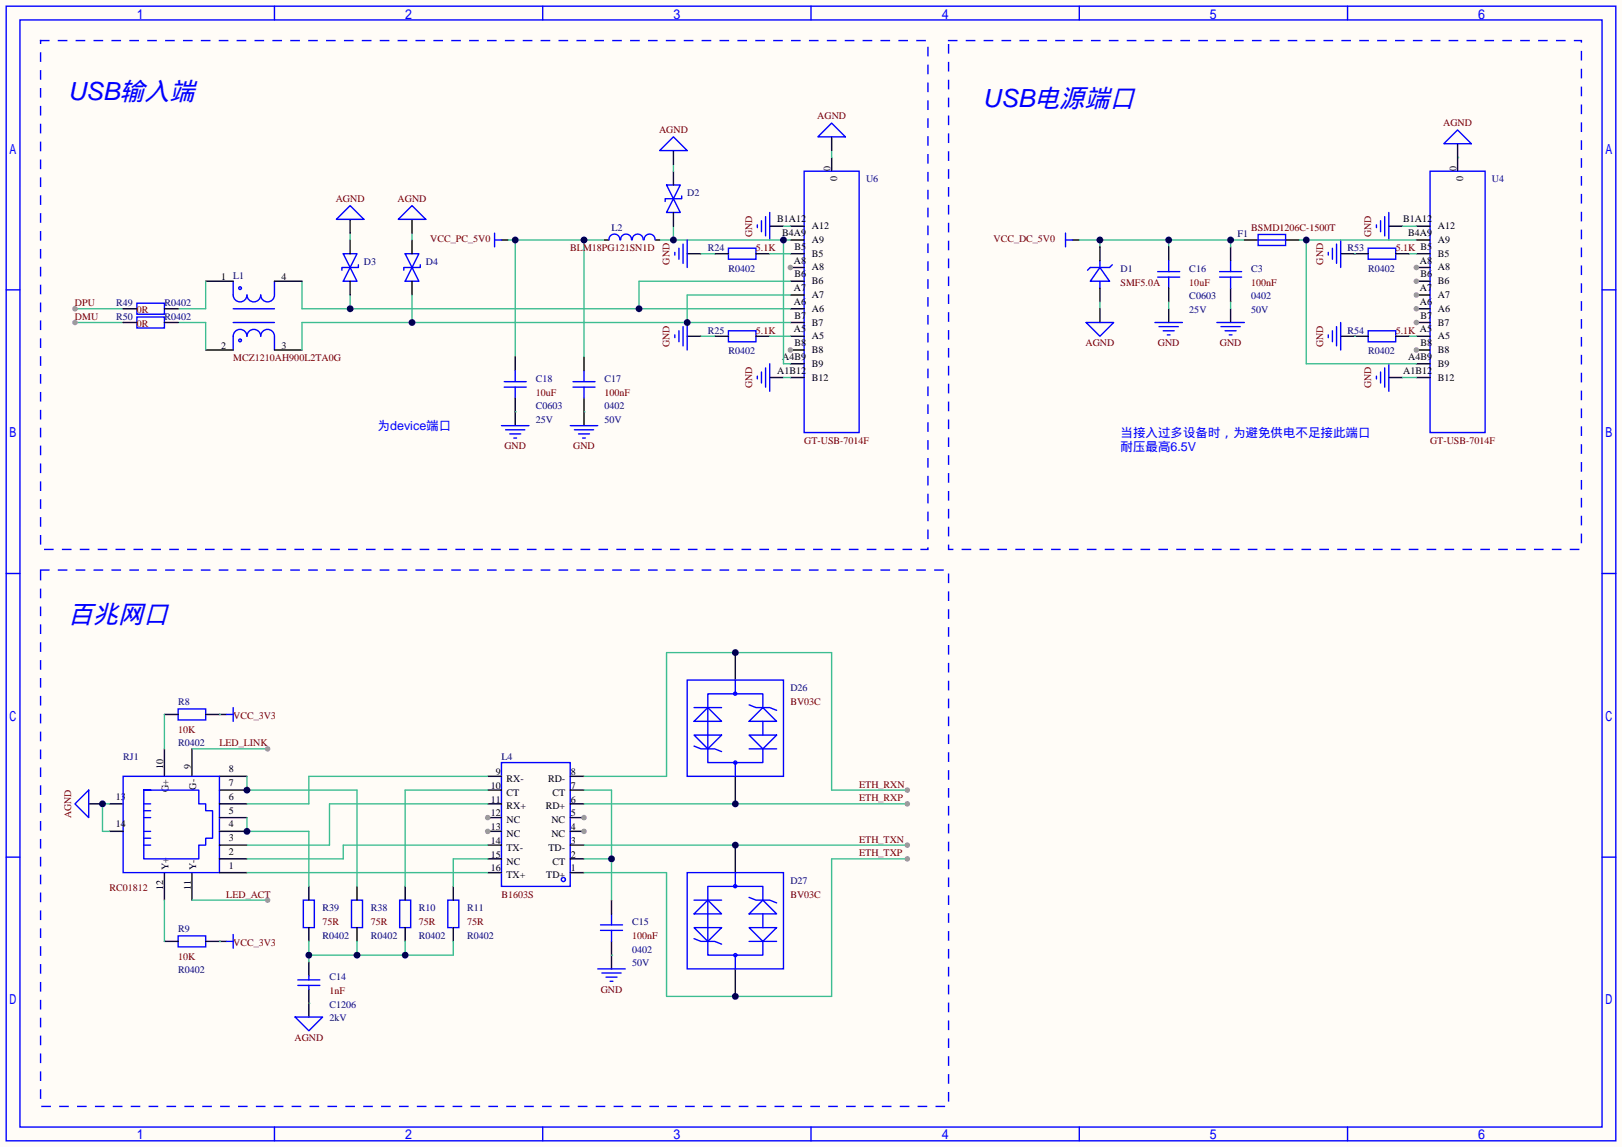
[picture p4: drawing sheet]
<svg xmlns="http://www.w3.org/2000/svg" width="299mm" height="212mm" viewBox="0 0 299 212" stroke-linecap="round" stroke-linejoin="round" font-family="sans-serif">
<path d="M0 0h299.5v211.8h-299.5z" fill="#fffcf7"/>
<g fill="none" stroke="#00f" stroke-width=".25">
<path d="M1.1 1.1h297.2v209.6h-297.2zM3.7 3.7h292.1v204.5h-292.1zM50.7 1.1v2.6M100.2 1.1v2.6M149.7 1.1v2.6M199.3 1.1v2.6M248.8 1.1v2.6M1.1 53.5h2.6M295.8 53.5h2.5M1.1 105.9h2.6M295.8 105.9h2.5M1.1 158.3h2.6"/>
<path d="M22.7 143.4h17.8v17.8h-17.8zM26.5 145.9v12.7h10.2v-2.5h1.3v-1.3h1.2v-5.1h-1.2v-1.2h-1.3v-2.6h-10.2h1.3M26.5 148.5h1.3M26.5 149.7h1.3M26.5 151h1.3M26.5 153.5h1.3M26.5 154.8h1.3M26.5 156.1h1.3M92.6 140.8h12.7v22.9h-12.7zM295.8 158.3h2.5M50.7 208.2v2.5M100.2 208.2v2.5"/>
<path d="M149.7 208.2v2.5M199.3 208.2v2.5M248.8 208.2v2.5"/>
<circle cx="104" cy="162.4" r=".38"/>
</g>
<g fill="none" stroke="#000" stroke-width=".25">
<path d="M30.4 138.3v5.1M35.4 138.3v5.1M20.2 148.5h2.5M20.2 153.5h2.5M40.5 148.5h5.1M40.5 143.4h5.1M40.5 145.9h5.1M40.5 158.6h5.1M40.5 156.1h5.1M40.5 153.5h5.1M40.5 151h5.1M105.3 158.6h2.5"/>
<path d="M105.3 156.1h2.5M105.3 153.5h2.5M30.4 161.2v5M35.4 161.2v5M40.5 161.2h5.1M105.3 161.2h2.5"/>
</g>
<circle cx="107.8" cy="153.5" r=".51" fill="#999"/>
<path d="M105.3 151h2.5" fill="none" stroke="#000" stroke-width=".25"/>
<circle cx="107.8" cy="151" r=".51" fill="#999"/>
<path d="M90 148.5h2.6M90 145.9h2.6M90 143.4h2.6M90 151h2.6M105.3 148.5h2.5M105.3 145.9h2.5M105.3 143.4h2.5" fill="none" stroke="#000" stroke-width=".25"/>
<circle cx="90" cy="151" r=".51" fill="#999"/>
<path d="M90 153.5h2.6" fill="none" stroke="#000" stroke-width=".25"/>
<circle cx="90" cy="153.5" r=".51" fill="#999"/>
<path d="M30.4 132h2.5M38 132h2.5M90 156.1h2.6M90 158.6h2.6M30.4 173.9h2.5M38 173.9h2.5M90 161.2h2.6" fill="none" stroke="#000" stroke-width=".25"/>
<path d="M30.4 132v6.3M20.2 148.5h-1.3v5h1.3M30.4 166.2v7.7M35.4 166.2h14" fill="none" stroke="#3dbd91" stroke-width=".25"/>
<path d="M32.9 130.9h5.1v2.1h-5.1zM32.9 172.8h5.1v2.1h-5.1z" fill="none" stroke="#00f" stroke-width=".25"/>
<circle cx="49.4" cy="166.2" r=".51" fill="#999"/>
<path d="M35.4 138.3h14" fill="none" stroke="#3dbd91" stroke-width=".25"/>
<circle cx="49.4" cy="138.3" r=".51" fill="#999"/>
<g fill="none" stroke="#000" stroke-width=".25">
<path d="M153.5 29.1v2.5M132 46.9h2.5M139.6 46.9h2.5M145.9 51.9h2.6M145.9 54.5h2.6M145.9 59.6h2.6M145.9 57h2.6M227.2 45.6v2.5M227.2 53.2v2.6M250.1 46.9h2.5M257.7 46.9h2.5M107.8 65.9v2.6"/>
<path d="M107.8 73.5v2.6M132 62.1h2.5M139.6 62.1h2.5M145.9 64.6h2.6M250.1 62.1h2.5M257.7 62.1h2.5M40.5 132h1.3M40.5 173.9h1.3M112.9 166.2v2.6M112.9 173.9v2.5"/>
</g>
<g fill="none" stroke="#00f" stroke-width=".25">
<path d="M148.5 31.6h10.1v48.3h-10.1zM134.5 45.8h5.1v2.1h-5.1zM225.2 51.2h4M225.2 50.2h4M227.2 48.1v2.1M227.2 51.2v2M252.6 45.8h5.1v2.1h-5.1zM105.8 71.5h4.1M105.8 70.5h4.1M107.8 68.5v2M107.8 71.5v2M134.5 61.1h5.1v2h-5.1z"/>
<path d="M252.6 61.1h5.1v2h-5.1zM41.8 132h1.3M43.1 130.7v2.5M41.8 173.9h1.3M43.1 172.6v2.5M110.9 171.8h4M110.9 170.8h4M112.9 168.8v2M112.9 171.8v2.1"/>
</g>
<path d="M40.5 132h.1M90 148.5h-29.2v7.6h-15.2M40.5 173.9h.1" fill="none" stroke="#3dbd91" stroke-width=".25"/>
<circle cx="145.9" cy="64.6" r=".51" fill="#999"/>
<path d="M145.9 41.8h2.6M145.9 44.3h2.6M145.9 46.9h2.6M145.9 49.4h2.6M145.9 62.1h2.6M145.9 67.2h2.6M145.9 69.7h2.6" fill="none" stroke="#000" stroke-width=".25"/>
<circle cx="145.9" cy="49.4" r=".51" fill="#999"/>
<path d="M269.1 29.1v2.5M261.5 51.9h2.5" fill="none" stroke="#000" stroke-width=".25"/>
<path d="M264 31.6h10.2v48.3h-10.2z" fill="none" stroke="#00f" stroke-width=".25"/>
<circle cx="261.5" cy="51.9" r=".51" fill="#999"/>
<path d="M261.5 54.5h2.5" fill="none" stroke="#000" stroke-width=".25"/>
<circle cx="261.5" cy="54.5" r=".51" fill="#999"/>
<path d="M261.5 59.6h2.5" fill="none" stroke="#000" stroke-width=".25"/>
<circle cx="261.5" cy="59.6" r=".51" fill="#999"/>
<path d="M261.5 57h2.5" fill="none" stroke="#000" stroke-width=".25"/>
<circle cx="261.5" cy="57" r=".51" fill="#999"/>
<path d="M261.5 64.6h2.5" fill="none" stroke="#000" stroke-width=".25"/>
<circle cx="261.5" cy="64.6" r=".51" fill="#999"/>
<path d="M261.5 41.8h2.5M261.5 44.3h2.5M261.5 46.9h2.5M261.5 49.4h2.5M261.5 62.1h2.5M261.5 67.2h2.5M261.5 69.7h2.5" fill="none" stroke="#000" stroke-width=".25"/>
<circle cx="261.5" cy="49.4" r=".51" fill="#999"/>
<path d="M92.6 44.3h1.3M142.1 41.8h2.6M142.1 69.7h2.6" fill="none" stroke="#000" stroke-width=".25"/>
<path d="M142.1 39.2v5.1M91.3 43.1v2.5M91.3 44.3h1.3M139.8 41.5v.5M140.6 40.8v2M141.4 40v3.6M139.8 69.5v.5M140.6 68.7v2M141.4 67.9v3.6M142.1 67.2v5.1" fill="none" stroke="#00f" stroke-width=".25"/>
<path d="M93.9 44.3h17.7M95.1 44.3v21.6M107.8 44.3v21.6M144.7 41.8h1.2M144.7 69.7h1.2" fill="none" stroke="#3dbd91" stroke-width=".25"/>
<g fill="#000080">
<circle cx="107.8" cy="44.3" r=".63"/>
<circle cx="95.1" cy="44.3" r=".63"/>
</g>
<path d="M121.8 44.3h24.1M124.3 41.8v2.5M144.7 44.3v22.9h1.2" fill="none" stroke="#3dbd91" stroke-width=".25"/>
<g fill="#000080">
<circle cx="144.7" cy="44.3" r=".63"/>
<circle cx="124.3" cy="44.3" r=".63"/>
</g>
<path d="M55.8 51.9v5.1h90.1M64.6 54.5v2.5M142.1 46.9h3.8M145.9 51.9h-27.9v5.1M142.1 62.1h3.8" fill="none" stroke="#3dbd91" stroke-width=".25"/>
<g fill="#000080">
<circle cx="64.6" cy="57" r=".63"/>
<circle cx="118" cy="57" r=".63"/>
</g>
<path d="M126.9 46.9h2.5M198 44.3h1.3M247.5 46.9h2.6M256.4 41.8h2.6M126.9 62.1h2.5M247.5 62.1h2.6M256.4 69.7h2.6" fill="none" stroke="#000" stroke-width=".25"/>
<g fill="none" stroke="#00f" stroke-width=".25">
<path d="M256.4 39.2v5.1M124.6 46.6v.5M125.3 45.8v2.1M126.1 45.1v3.5M126.9 44.3v5.1M126.9 59.6v5M196.7 43.1v2.5M196.7 44.3h1.3M245.2 46.6v.5M246 45.8v2.1M246.8 45.1v3.5M247.5 44.3v5.1"/>
<path d="M247.5 59.6v5M254.1 41.5v.5M254.9 40.8v2M255.7 40v3.6M124.6 61.8v.6M125.3 61.1v2M126.1 60.3v3.6M245.2 61.8v.6M246 61.1v2M246.8 60.3v3.6M254.1 69.5v.5M254.9 68.7v2"/>
<path d="M255.7 67.9v3.6M256.4 67.2v5.1"/>
</g>
<path d="M129.4 46.9h2.6M199.3 44.3h30.4M203.1 44.3v1.3M215.8 44.3v1.3M227.2 44.3v1.3M259 41.8h2.5M129.4 62.1h2.6M259 69.7h2.5" fill="none" stroke="#3dbd91" stroke-width=".25"/>
<g fill="#000080">
<circle cx="203.1" cy="44.3" r=".63"/>
<circle cx="215.8" cy="44.3" r=".63"/>
<circle cx="227.2" cy="44.3" r=".63"/>
</g>
<g fill="none" stroke="#00f" stroke-width=".25">
<path d="M123.1 34.2h2.5l-1.3 2.5zM124.3 36.7l1.3 2.5h-2.5zM125.9 36.2v.5h-3.1v.5M43.1 51.9v2.6a1.27 1.27 0 0 0 1.2 1.3 1.27 1.27 0 0 0 1.3-1.3 1.27 1.27 0 0 0 1.3 1.3 1.27 1.27 0 0 0 1.2-1.3 1.27 1.27 0 0 0 1.3 1.3 1.27 1.27 0 0 0 1.3-1.3v-2.6M43.1 59.6h7.6M43.1 57h7.6M63.4 46.9h2.5l-1.3 2.5zM64.6 49.4l1.3 2.5h-2.5zM66.2 48.9v.5h-3.1v.5M74.8 46.9h2.5l-1.2 2.5zM76.1 49.4l1.2 2.5h-2.5zM77.6 48.9v.5h-3.1v.5"/>
<path d="M112.4 44.3a1.01 1.01 0 0 1 1-1.1 1.01 1.01 0 0 1 1 1.1M114.6 44.3a1.01 1.01 0 0 1 1-1.1 1.01 1.01 0 0 1 1 1.1M116.7 44.3a1.01 1.01 0 0 1 1-1.1 1.01 1.01 0 0 1 1.1 1.1M118.9 44.3a1.01 1.01 0 0 1 1-1.1 1.01 1.01 0 0 1 1 1.1M203.1 49.4l1.8 2.5h-3.6zM203.1 48.1v1.3M203.1 51.9v1.3M205.4 48.9l-.5 .5h-3.6l-.5 .5M213.2 59.6h5.1M224.7 59.6h5M43.1 64.6v-2.5a1.27 1.27 0 0 1 1.2-1.3 1.27 1.27 0 0 1 1.3 1.3 1.27 1.27 0 0 1 1.3-1.3 1.27 1.27 0 0 1 1.2 1.3 1.27 1.27 0 0 1 1.3-1.3 1.27 1.27 0 0 1 1.3 1.3v2.5M92.6 78.6h5.1"/>
<path d="M93.3 79.4h3.6M105.3 78.6h5.1M106 79.4h3.6M214 60.3h3.6M214.8 61.1h2M215.5 61.8h.5M225.4 60.3h3.6M226.2 61.1h2M226.9 61.8h.6M94.1 80.1h2M94.9 80.9h.5M106.8 80.1h2"/>
<path d="M107.6 80.9h.5"/>
<circle cx="44.3" cy="53.2" r=".25"/>
<circle cx="44.3" cy="62.9" r=".25"/>
</g>
<g fill="none" stroke="#000" stroke-width=".25">
<path d="M124.3 31.6v2.6M124.3 39.2v2.6M38 51.9h5.1M50.7 51.9h5.1M64.6 44.3v2.6M64.6 51.9v2.6M76.1 44.3v2.6M76.1 51.9v2.6M111.6 44.3h.8M121 44.3h.8M203.1 45.6v2.5M203.1 53.2v2.6"/>
<path d="M215.8 57v2.6M227.2 57v2.6M38 64.6h5.1M50.7 64.6h5.1M95.1 76.1v2.5M107.8 76.1v2.5"/>
</g>
<path d="M124.3 30.4v1.2M153.5 27.8v1.3M269.1 29.1h.1M13.8 57h8.9M38 51.9v5.1h-5.1M64.6 43.1v1.2M76.1 43.1v1.2M203.1 55.8v1.2M227.2 55.8v1.2M107.8 76.1h.1" fill="none" stroke="#3dbd91" stroke-width=".25"/>
<circle cx="13.8" cy="57" r=".51" fill="#999"/>
<path d="M13.8 59.6h8.9M32.9 59.6h5.1v5" fill="none" stroke="#3dbd91" stroke-width=".25"/>
<circle cx="13.8" cy="59.6" r=".51" fill="#999"/>
<g fill="none" stroke="#00f" stroke-width=".25">
<path d="M121.8 27.8l2.5-2.5 2.6 2.5zM151 25.3l2.5-2.6 2.6 2.6zM266.6 26.5l2.5-2.5 2.6 2.5zM25.3 58.5h5.1v2.1h-5.1zM25.3 56h5.1v2h-5.1zM62.1 40.5l2.5-2.5 2.6 2.5zM73.5 40.5l2.6-2.5 2.5 2.5zM200.5 59.6h5.1l-2.5 2.5zM213.7 50.2h4.1M213.7 51.2h4.1M215.8 48.1v2.1M215.8 51.2v2"/>
<path d="M93.1 70.5h4.1M93.1 71.5h4.1M95.1 68.5v2M95.1 71.5v2M126.9 125.6h17.8v17.8h-17.8zM128.1 133.2l2.6-2.5 2.5 2.5zM128.1 135.8h5.1l-2.5 2.5zM128.1 137.8l1.3 .5h2.6l1.2 .5M128.1 130.7h5.1M135.8 125.6v2.5M138.3 135.8h5.1l-2.6 2.5zM138.3 130.2l1.3 .5h2.5l1.3 .5"/>
<path d="M138.3 138.3h5.1M140.8 130.7l2.6 2.5h-5.1zM140.8 130.7v-2.6h-10.1v12.7h10.1v-2.5M140.8 133.2v2.6M135.8 140.8v2.6M126.9 161.2h17.8v17.7h-17.8zM128.1 168.8l2.6-2.6 2.5 2.6zM128.1 171.3h5.1l-2.5 2.6zM128.1 173.4l1.3 .5h2.6l1.2 .5M128.1 166.2h5.1M135.8 161.2v2.5M135.8 176.4v2.5"/>
<path d="M138.3 171.3h5.1l-2.6 2.6zM138.3 165.7l1.3 .5h2.5l1.3 .6M138.3 173.9h5.1M140.8 166.2l2.6 2.6h-5.1zM140.8 166.2v-2.5h-10.1v12.7h10.1v-2.5M140.8 168.8v2.5"/>
<circle cx="135.7" cy="128.1" r=".29"/>
<circle cx="135.8" cy="140.8" r=".29"/>
<circle cx="135.7" cy="163.7" r=".29"/>
<circle cx="135.8" cy="176.4" r=".29"/>
</g>
<g fill="none" stroke="#000" stroke-width=".25">
<path d="M124.3 27.8v2.6M153.5 25.3v2.5M269.1 26.5v2.6M22.7 59.6h2.6M22.7 57h2.6M30.4 59.6h2.5M30.4 57h2.5M64.6 40.5v2.6M76.1 40.5v2.6M203.1 57v2.6M215.8 45.6v2.5M215.8 53.2v2.6"/>
<path d="M95.1 65.9v2.6M95.1 73.5v2.6M135.8 120.5v5.1M16.4 148.5h2.5M135.8 143.4v5.1M135.8 156.1v5.1M135.8 178.9v5.1"/>
</g>
<path d="M215.8 55.8v1.2M95.1 76.1h.1M90 156.1h-26.6v2.5h-17.8M45.6 161.2h44.4" fill="none" stroke="#3dbd91" stroke-width=".25"/>
<circle cx="18.9" cy="148.5" r=".63" fill="#000080"/>
<path d="M16.4 145.9v5.1l-2.6-2.5zM56 166.2h2v5.1h-2zM64.9 166.2h2v5.1h-2zM73.8 166.2h2v5.1h-2zM82.7 166.2h2v5.1h-2zM54.5 187.8h5.1l-2.6 2.6z" fill="none" stroke="#00f" stroke-width=".25"/>
<path d="M45.6 151v2.5h11.4v10.2M90 143.4h-33v5.1h-11.4M90 145.9h-15.2v17.8M90 158.6h-6.3v5.1" fill="none" stroke="#3dbd91" stroke-width=".25"/>
<path d="M57 163.7v2.5M57 171.3v2.6M65.9 163.7v2.5M65.9 171.3v2.6M74.8 163.7v2.5M74.8 171.3v2.6M83.7 163.7v2.5M83.7 171.3v2.6M57 185.3v2.5" fill="none" stroke="#000" stroke-width=".25"/>
<circle cx="45.6" cy="153.5" r=".63" fill="#000080"/>
<path d="M45.6 143.4v2.5h20.3v17.8" fill="none" stroke="#3dbd91" stroke-width=".25"/>
<circle cx="45.6" cy="145.9" r=".63" fill="#000080"/>
<path d="M55 182h4.1M55 181h4.1M57 180.2v.8M57 182v.8" fill="none" stroke="#00f" stroke-width=".25"/>
<path d="M57 177.7v2.5M57 182.8v2.5" fill="none" stroke="#000" stroke-width=".25"/>
<path d="M57 173.9v3.8M65.9 173.9v2.5M74.8 173.9v2.5M83.7 173.9v2.5h-26.7" fill="none" stroke="#3dbd91" stroke-width=".25"/>
<g fill="#000080">
<circle cx="57" cy="176.4" r=".63"/>
<circle cx="65.9" cy="176.4" r=".63"/>
<circle cx="74.8" cy="176.4" r=".63"/>
</g>
<path d="M107.8 143.4h15.3v-22.9h30.4v25.4h14M57 185.3h.1" fill="none" stroke="#3dbd91" stroke-width=".25"/>
<circle cx="135.8" cy="120.5" r=".63" fill="#000080"/>
<circle cx="167.5" cy="145.9" r=".51" fill="#999"/>
<path d="M107.8 148.5h59.7" fill="none" stroke="#3dbd91" stroke-width=".25"/>
<circle cx="135.8" cy="148.5" r=".63" fill="#000080"/>
<circle cx="167.5" cy="148.5" r=".51" fill="#999"/>
<path d="M107.8 156.1h59.7" fill="none" stroke="#3dbd91" stroke-width=".25"/>
<circle cx="135.8" cy="156.1" r=".63" fill="#000080"/>
<circle cx="167.5" cy="156.1" r=".51" fill="#999"/>
<path d="M167.5 158.6h-14v25.4h-30.4v-22.8h-15.3" fill="none" stroke="#3dbd91" stroke-width=".25"/>
<circle cx="135.8" cy="184" r=".63" fill="#000080"/>
<circle cx="167.5" cy="158.6" r=".51" fill="#999"/>
<path d="M112.9 176.4v2.5" fill="none" stroke="#000" stroke-width=".25"/>
<path d="M110.4 178.9h5M111.1 179.7h3.6M111.9 180.5h2M112.6 181.2h.6" fill="none" stroke="#00f" stroke-width=".25"/>
<path d="M107.8 145.9h5.1v20.3M107.8 158.6h5.1M112.9 176.4h.1" fill="none" stroke="#3dbd91" stroke-width=".25"/>
<circle cx="112.9" cy="158.6" r=".63" fill="#000080"/>
<path d="M239.9 44.3h21.6M241.2 44.3v22.9h20.3M250.1 46.9h.1M260.2 46.9h1.3M250.1 62.1h.1M260.2 62.1h1.3" fill="none" stroke="#3dbd91" stroke-width=".25"/>
<path d="M232.3 43.3h5.1v2h-5.1zM232.3 44.3h5.1" fill="none" stroke="#00f" stroke-width=".25"/>
<path d="M229.7 44.3h2.6M237.4 44.3h2.5" fill="none" stroke="#000" stroke-width=".25"/>
<circle cx="241.2" cy="44.3" r=".63" fill="#000080"/>
<path d="M7.5 7.5h163.8v94h-163.8zM175.1 7.5h116.9v94h-116.9zM7.5 105.3h167.6v99h-167.6z" fill="none" stroke="#00f" stroke-width=".25" stroke-dasharray="1.5 1.8"/>
<path d="M76.1 54.5v5.1M145.9 54.5h-19v5.1M145.9 59.6h-90.1v5" fill="none" stroke="#3dbd91" stroke-width=".25"/>
<g fill="#000080">
<circle cx="126.9" cy="59.6" r=".63"/>
<circle cx="76.1" cy="59.6" r=".63"/>
</g>
<g font-size="4.6" fill="#00f">
<text x="12.6" y="18.5">USB输入端</text>
<text x="181.5" y="19.7">USB电源端口</text>
<text x="12.6" y="115">百兆网口</text>
</g>
<g font-size="2.3" fill="#00f">
<text x="69.7" y="79.4">为device端口</text>
<text x="206.9" y="80.7">当接入过多设备时，为避免供电不足接此端口</text>
<text x="206.9" y="83.2">耐压最高6.5V</text>
</g>
<g font-size="1.8" fill="#800000">
<text x="150.9" y="22">AGND</text>
<text x="266.5" y="23.3">AGND</text>
<text x="121.7" y="24.6">AGND</text>
<text x="62" y="37.3">AGND</text>
<text x="73.4" y="37.3">AGND</text>
<text x="79.4" y="44.6">VCC_PC_5V0</text>
<text x="105.3" y="46.4">BLM18PG121SN1D</text>
<text x="138.9" y="43.8" transform="rotate(-90 138.9 43.8)">GND</text>
<text x="139.6" y="46.4">5.1K</text>
<text x="183.4" y="44.6">VCC_DC_5V0</text>
<text x="231" y="42.6">BSMD1206C-1500T</text>
<text x="253.2" y="43.8" transform="rotate(-90 253.2 43.8)">GND</text>
<text x="257.7" y="46.4">5.1K B5</text>
<text x="123.6" y="48.9" transform="rotate(-90 123.6 48.9)">GND</text>
<text x="206.9" y="52.8">SMF5.0A</text>
<text x="219.6" y="52.8">10uF</text>
<text x="231" y="52.8">100nF</text>
<text x="244.3" y="48.9" transform="rotate(-90 244.3 48.9)">GND</text>
<text x="13.8" y="56.6">DPU</text>
<text x="13.8" y="59.1">DMU</text>
<text x="25.3" y="57.8">0R</text>
<text x="25.3" y="60.4">0R</text>
<text x="123.6" y="64.1" transform="rotate(-90 123.6 64.1)">GND</text>
<text x="139.6" y="61.6">5.1K</text>
<text x="200.4" y="63.9">AGND</text>
<text x="213.8" y="63.9">GND</text>
<text x="225.2" y="63.9">GND</text>
<text x="244.3" y="64.1" transform="rotate(-90 244.3 64.1)">GND</text>
<text x="257.7" y="61.6">5.1K A5</text>
<text x="43.1" y="66.7">MCZ1210AH900L2TA0G</text>
<text x="138.9" y="71.7" transform="rotate(-90 138.9 71.7)">GND</text>
<text x="253.2" y="71.7" transform="rotate(-90 253.2 71.7)">GND</text>
<text x="98.9" y="73.1">10uF</text>
<text x="111.6" y="73.1">100nF</text>
<text x="93.1" y="83">GND</text>
<text x="105.8" y="83">GND</text>
<text x="148.5" y="82">GT-USB-7014F</text>
<text x="264" y="82">GT-USB-7014F</text>
<text x="145.9" y="130.2">BV03C</text>
<text x="32.9" y="135.3">10K</text>
<text x="40.5" y="137.8">LED_LINK</text>
<text x="43.1" y="132.8">VCC_3V3</text>
<text x="158.6" y="145.5">ETH_RXN</text>
<text x="158.6" y="148">ETH_RXP</text>
<text x="13.1" y="151.1" transform="rotate(-90 13.1 151.1)">AGND</text>
<text x="158.6" y="155.6">ETH_TXN</text>
<text x="158.6" y="158.2">ETH_TXP</text>
<text x="20.2" y="164.5">RC01812</text>
<text x="41.8" y="165.8">LED_ACT</text>
<text x="92.6" y="165.8">B1603S</text>
<text x="145.9" y="165.8">BV03C</text>
<text x="59.6" y="170.9">75R</text>
<text x="68.5" y="170.9">75R</text>
<text x="77.3" y="170.9">75R</text>
<text x="86.2" y="170.9">75R</text>
<text x="116.7" y="173.4">100nF</text>
<text x="32.9" y="177.2">10K</text>
<text x="43.1" y="174.7">VCC_3V3</text>
<text x="60.8" y="183.6">1nF</text>
<text x="110.9" y="183.3">GND</text>
<text x="54.4" y="192.2">AGND</text>
</g>
<g font-size="1.8">
<text x="153.3" y="31.5" transform="rotate(-90 153.3 31.5)">0</text>
<text x="154.6" y="33.5" transform="rotate(-90 154.6 33.5)">0</text>
<text x="268.9" y="31.5" transform="rotate(-90 268.9 31.5)">0</text>
<text x="270.2" y="33.5" transform="rotate(-90 270.2 33.5)">0</text>
<text x="143.5" y="41.1">B1A12</text>
<text x="259.1" y="41.1">B1A12</text>
<text x="144.4" y="43.6">B4A9</text>
<text x="146.7" y="46.1">B5</text>
<text x="149.9" y="42.3">A12</text>
<text x="149.9" y="44.9">A9</text>
<text x="149.9" y="47.4">B5</text>
<text x="260" y="43.6">B4A9</text>
<text x="265.5" y="42.3">A12</text>
<text x="265.5" y="44.9">A9</text>
<text x="265.5" y="47.4">B5</text>
<text x="40.9" y="51.7">1 L1</text>
<text x="51.9" y="51.7">4</text>
<text x="146.6" y="53.8">A7</text>
<text x="146.6" y="48.7">A8</text>
<text x="146.7" y="51.2">B6</text>
<text x="149.9" y="52.5">B6</text>
<text x="149.9" y="50">A8</text>
<text x="262.1" y="53.8">A7</text>
<text x="262.1" y="48.7">A8</text>
<text x="262.2" y="51.2">B6</text>
<text x="265.5" y="52.5">B6</text>
<text x="265.5" y="50">A8</text>
<text x="146.6" y="56.3">A6</text>
<text x="146.7" y="58.8">B7</text>
<text x="149.9" y="55">A7</text>
<text x="149.9" y="57.6">A6</text>
<text x="262.1" y="56.3">A6</text>
<text x="262.2" y="58.8">B7</text>
<text x="265.5" y="55">A7</text>
<text x="265.5" y="57.6">A6</text>
<text x="40.9" y="64.4">2</text>
<text x="51.9" y="64.4">3</text>
<text x="146.6" y="61.4">A5</text>
<text x="146.7" y="63.9">B8</text>
<text x="149.9" y="60.1">B7</text>
<text x="149.9" y="65.2">B8</text>
<text x="149.9" y="62.7">A5</text>
<text x="262.2" y="63.9">B8</text>
<text x="265.5" y="60.1">B7</text>
<text x="265.5" y="65.2">B8</text>
<text x="265.5" y="62.7">A5</text>
<text x="143.5" y="69">A1B12</text>
<text x="144.4" y="66.5">A4B9</text>
<text x="149.9" y="67.7">B9</text>
<text x="149.9" y="70.3">B12</text>
<text x="259.1" y="69">A1B12</text>
<text x="260" y="66.5">A4B9</text>
<text x="265.5" y="67.7">B9</text>
<text x="265.5" y="70.3">B12</text>
<text x="30.1" y="142.1" transform="rotate(-90 30.1 142.1)">10</text>
<text x="35.2" y="142.1" transform="rotate(-90 35.2 142.1)">9</text>
<text x="42.3" y="142.7">8</text>
<text x="91.5" y="143.2">9</text>
<text x="105.4" y="143.2">8</text>
<text x="21.4" y="147.7">13</text>
<text x="31.1" y="146.3" transform="rotate(-90 31.1 146.3)">G+</text>
<text x="36.2" y="145.8" transform="rotate(-90 36.2 145.8)">G-</text>
<text x="42.3" y="145.2">7</text>
<text x="42.3" y="147.7">6</text>
<text x="90.6" y="145.7">10</text>
<text x="90.6" y="148.2">11</text>
<text x="93.5" y="144.4">RX-</text>
<text x="93.5" y="147">CT</text>
<text x="93.5" y="149.5">RX+</text>
<text x="100.8" y="149.5">RD+</text>
<text x="101.2" y="144.4">RD-</text>
<text x="102" y="147">CT</text>
<text x="105.4" y="148.2">6</text>
<text x="105.4" y="145.7">7</text>
<text x="21.4" y="152.8">14</text>
<text x="42.3" y="155.4">3</text>
<text x="42.3" y="152.8">4</text>
<text x="42.3" y="150.3">5</text>
<text x="90.6" y="150.8">12</text>
<text x="90.6" y="153.3">13</text>
<text x="90.6" y="155.9">14</text>
<text x="93.5" y="152">NC</text>
<text x="93.5" y="154.6">NC</text>
<text x="101.8" y="154.6">NC</text>
<text x="101.8" y="152">NC</text>
<text x="105.4" y="155.9">3</text>
<text x="105.4" y="153.3">4</text>
<text x="105.4" y="150.8">5</text>
<text x="31.1" y="160.7" transform="rotate(-90 31.1 160.7)">Y+</text>
<text x="36.2" y="160.7" transform="rotate(-90 36.2 160.7)">Y-</text>
<text x="42.3" y="160.4">1</text>
<text x="42.3" y="157.9">2</text>
<text x="90.6" y="158.4">15</text>
<text x="90.6" y="160.9">16</text>
<text x="93.5" y="157.1">TX-</text>
<text x="93.5" y="159.7">NC</text>
<text x="101.3" y="157.1">TD-</text>
<text x="102" y="159.7">CT</text>
<text x="105.4" y="160.9">1</text>
<text x="105.4" y="158.4">2</text>
<text x="30.1" y="164.3" transform="rotate(-90 30.1 164.3)">12</text>
<text x="35.2" y="164.3" transform="rotate(-90 35.2 164.3)">11</text>
<text x="93.5" y="162.2">TX+</text>
<text x="100.9" y="162.2">TD+</text>
</g>
<g font-size="1.8" fill="#000080">
<text x="159.9" y="33.7">U6</text>
<text x="275.5" y="33.7">U4</text>
<text x="126.9" y="36.2">D2</text>
<text x="112.9" y="42.6">L2</text>
<text x="130.7" y="46.4">R24</text>
<text x="228.5" y="43.9">F1</text>
<text x="248.8" y="46.4">R53</text>
<text x="67.2" y="48.9">D3</text>
<text x="78.6" y="48.9">D4</text>
<text x="134.5" y="50.2">R0402</text>
<text x="206.9" y="50.2">D1</text>
<text x="219.6" y="50.2">C16</text>
<text x="231" y="50.2">C3</text>
<text x="252.6" y="50.2">R0402</text>
<text x="21.5" y="59.1">R50</text>
<text x="21.5" y="56.6">R49</text>
<text x="30.4" y="59.1">R0402</text>
<text x="30.4" y="56.6">R0402</text>
<text x="219.6" y="55.3">C0603</text>
<text x="219.6" y="57.8">25V</text>
<text x="231" y="55.3">0402</text>
<text x="231" y="57.8">50V</text>
<text x="130.7" y="61.6">R25</text>
<text x="134.5" y="65.5">R0402</text>
<text x="248.8" y="61.6">R54</text>
<text x="252.6" y="65.5">R0402</text>
<text x="98.9" y="70.5">C18</text>
<text x="111.6" y="70.5">C17</text>
<text x="98.9" y="75.6">C0603</text>
<text x="111.6" y="75.6">0402</text>
<text x="98.9" y="78.2">25V</text>
<text x="111.6" y="78.2">50V</text>
<text x="32.9" y="130.2">R8</text>
<text x="145.9" y="127.7">D26</text>
<text x="32.9" y="137.8">R0402</text>
<text x="22.7" y="140.4">RJ1</text>
<text x="92.6" y="140.4">L4</text>
<text x="145.9" y="163.2">D27</text>
<text x="32.9" y="172.1">R9</text>
<text x="59.6" y="168.3">R39</text>
<text x="59.6" y="173.4">R0402</text>
<text x="68.5" y="168.3">R38</text>
<text x="68.5" y="173.4">R0402</text>
<text x="77.3" y="168.3">R10</text>
<text x="77.3" y="173.4">R0402</text>
<text x="86.2" y="168.3">R11</text>
<text x="86.2" y="173.4">R0402</text>
<text x="116.7" y="170.9">C15</text>
<text x="32.9" y="179.8">R0402</text>
<text x="116.7" y="175.9">0402</text>
<text x="116.7" y="178.5">50V</text>
<text x="60.8" y="181">C14</text>
<text x="60.8" y="186.1">C1206</text>
<text x="60.8" y="188.6">2kV</text>
</g>
</svg>
